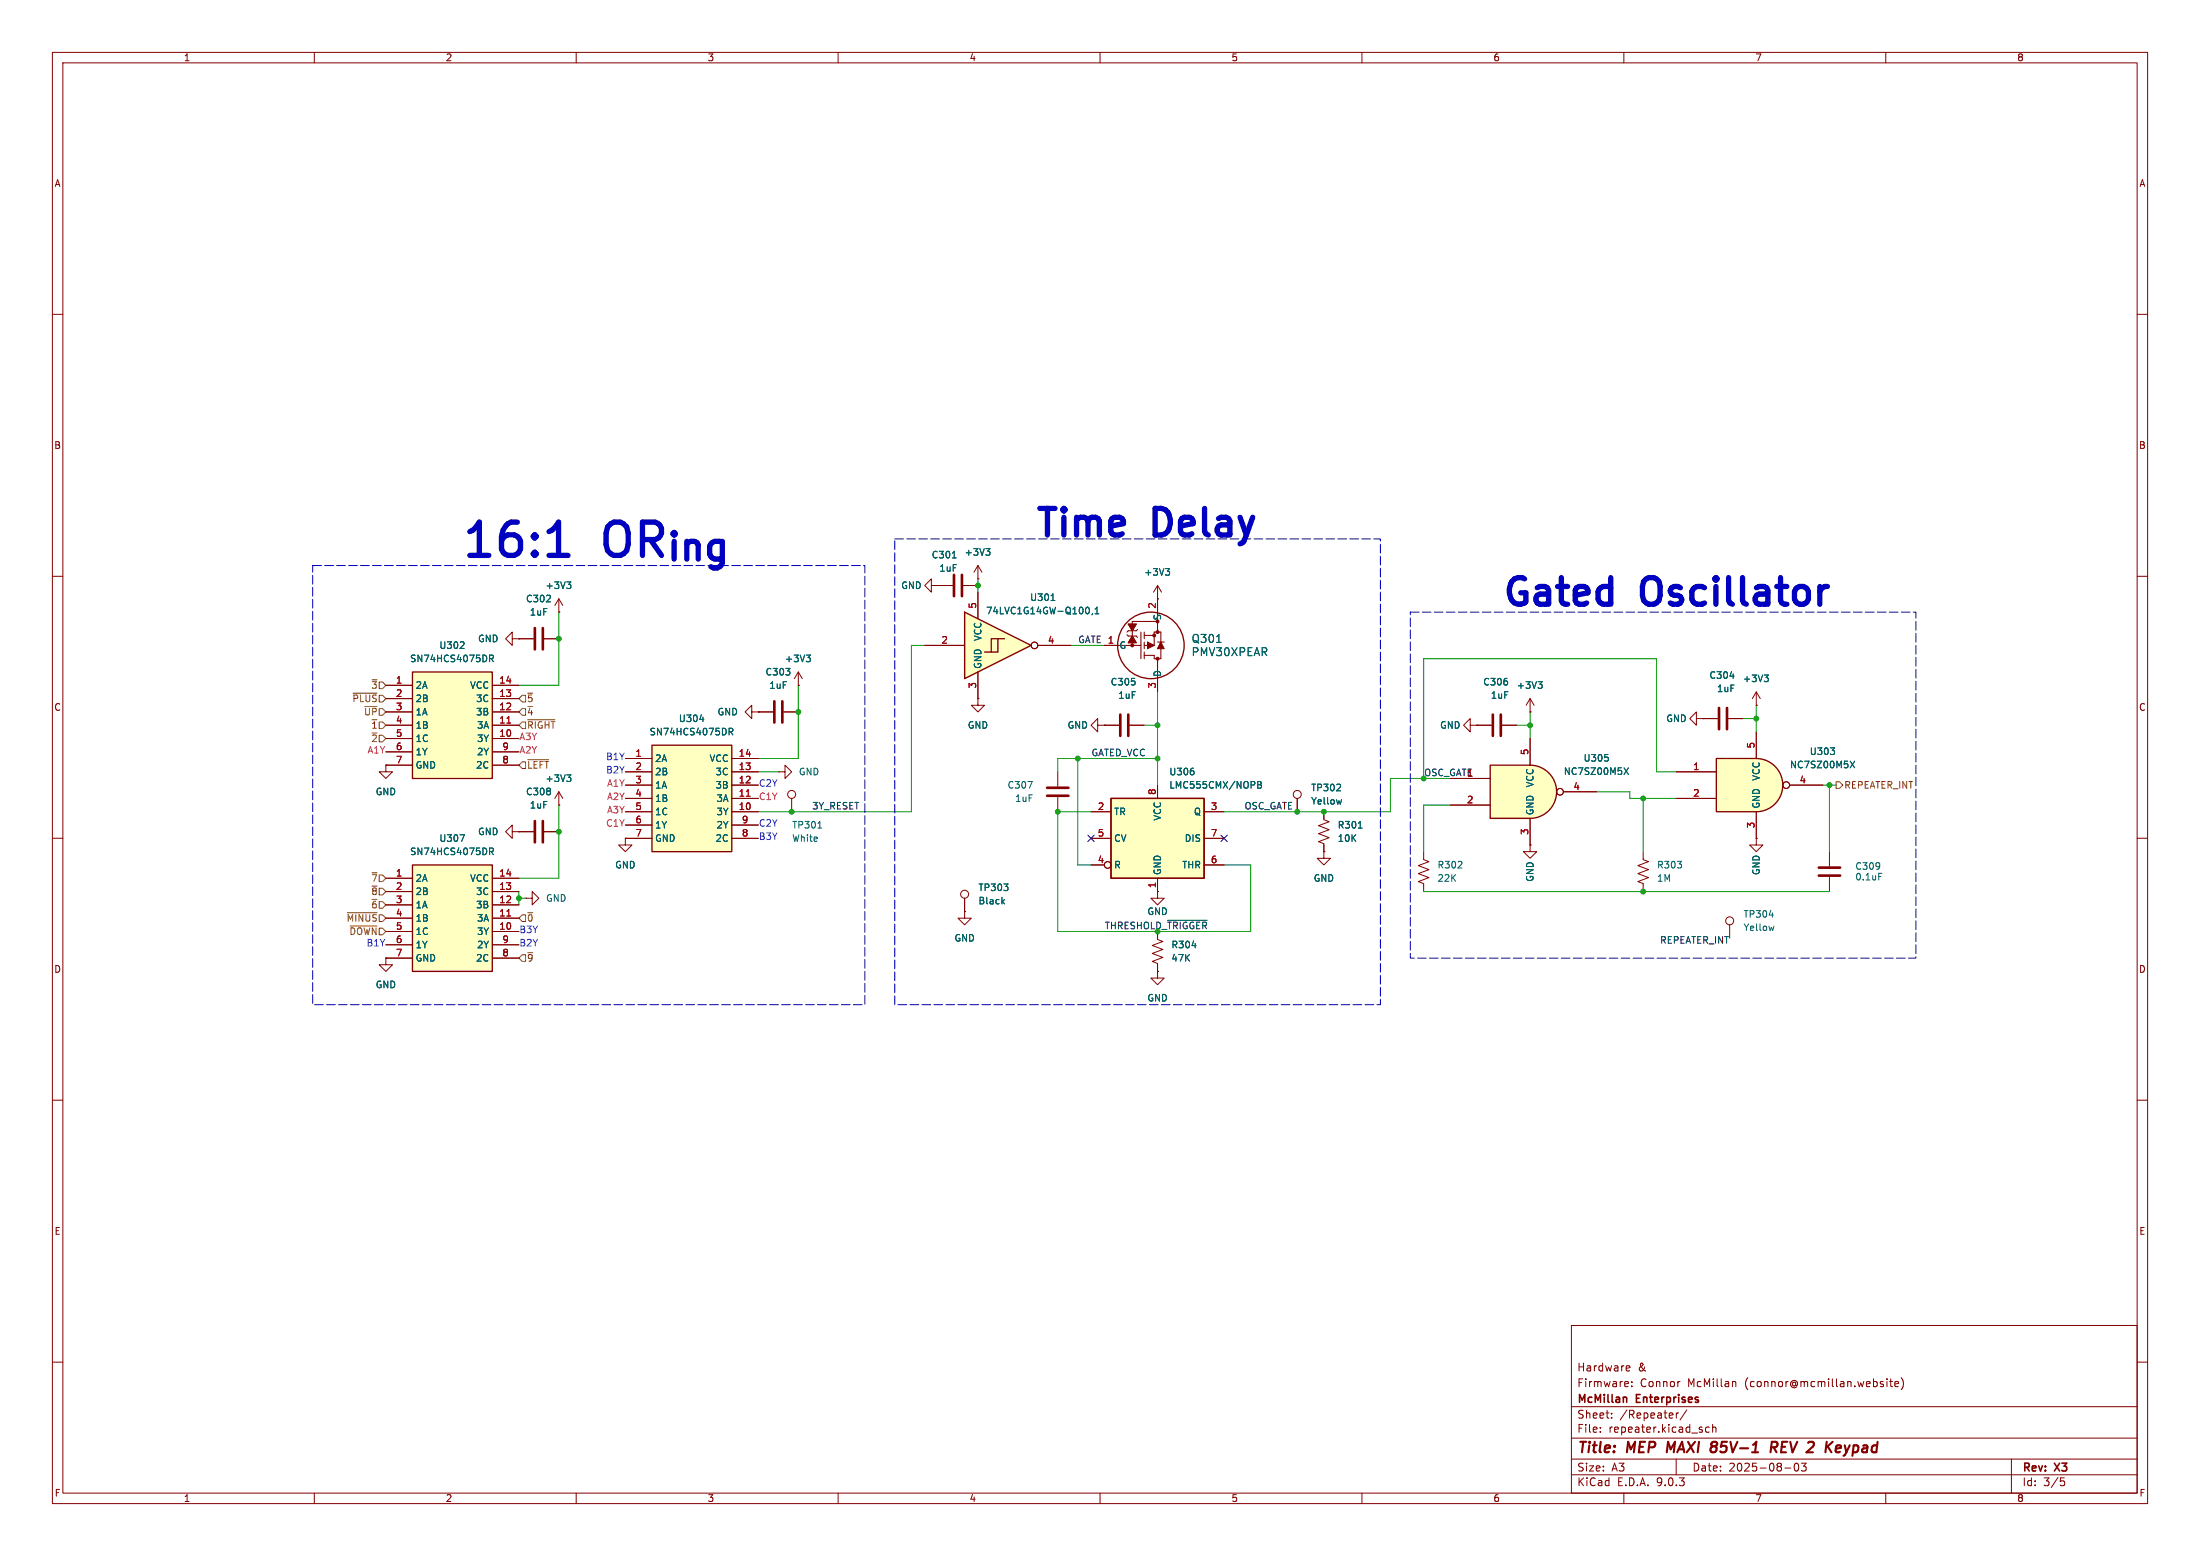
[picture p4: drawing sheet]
<svg xmlns="http://www.w3.org/2000/svg" width="420mm" height="297mm" viewBox="0 0 420 297" stroke-linecap="round" stroke-linejoin="round" font-family="sans-serif">
<g fill="none" stroke="#840000" stroke-width=".19">
<path d="M10 10h400v277h-400zM12 12h396v273h-396zM60 10v2M110 10v2M160 10v2M210 10v2M260 10v2M310 10v2M360 10v2M10 60h2M408 60h2M10 110h2"/>
<path d="M408 110h2M10 160h2M408 160h2M10 210h2M408 210h2M300 253h108v32h-108zM10 260h2M300 278.5h108M300 274.5h108M300 268.5h108M305.5 273.2v.2M305.5 272.5v.1"/>
<path d="M307.7 270.5v.2M307.7 269.8v.1M310.7 260.7l.4 .1 .1 .2-.8 .2M310.8 263.8l.1 .2-.7 .2M311.1 261.6l-.4 .1M311.5 264.5v.2M311.5 263.8v.1M320 278.5v3M320 269.7v1M320.4 269.7l-.2 .1-.2 .2M320.6 263.7h.1M322 269.1l-1.3 1.9"/>
<path d="M326.3 272.5l-.4-.1-.3 .3 .1 .6h.6M326.9 272.5l.3-.1 .3 .1 .1 .9M326.9 271.9v1.5M330.9 263.7h.3l.2 .2v.8M342.7 279.4l.2-.1a.8 .8 0 0 1 .5 .7 .8 .8 0 0 1-.5 .8l-.2-.2-.2-.4zM343.9 279.3h.9l-.5 .6 .4 .1v.6l-.2 .2-.6-.2M360.2 263.2v.1M360.2 263.7v1M360.7 263.7h.6M360.9 263.2v1.3l.4 .2M361.7 264.2l.7-.2v-.2l-.5-.1-.2 .2 .1 .7h.6M362.9 263a1.72 1.72 0 0 1 0 2.3"/>
<path d="M384 278.5v6.5M408 260h2M60 285v2M110 285v2M160 285v2M210 285v2M260 285v2M300 281.5h108M310 285v2M340.7 280.2h1.2M360 285v2M393.4 282.1h.7"/>
<path d="M393.5 282.7h.4l.3 .2-.2 .6-.5 .1"/>
</g>
<path d="M318.4 275.2l-.2 2M327 276.1h.4M327.1 275.2h.4M327.4 276.1l.2 .1M327.5 277l-.3 .2M327.6 276l-.2 .1M338.1 276.3h.8a.55 .55 0 0 0 .4-.5 .55 .55 0 0 0-.3-.6h-.7l-.3 2M338.6 276.3l.5 .9M350.8 275.9l.6 .1v.3l-.9 .2M351.3 277.1l-.6 .1" fill="none" stroke="#840000" stroke-width=".4"/>
<path d="M310.3 266.7l.2 .2v.8" fill="none" stroke="#840000" stroke-width=".3"/>
<g fill="#fff">
<path d="M382.2 266.7l.7 .1 .3 .1v.5l-.4 .3 .3 .4h-.2l-.3-.4h-.4l-.1 .4h-.2l.2-.6h.7l.2-.2-.1-.3-.5-.1-.1 .6h-.2z"/>
<path d="M374.4 262a2.63 2.63 0 0 1 3.8 0l-.6 .5-.5-.4a1.77 1.77 0 0 0-2.2 .5 1.77 1.77 0 0 0 .1 2.3l.9 .2a1.71 1.71 0 0 0 1.3-.5l.5 .5a2.28 2.28 0 0 1-2.4 .7 2.28 2.28 0 0 1-1.6-1.9 2.68 2.68 0 0 1 .7-1.9z"/>
<path d="M377.7 266.7h1.2l-.1 .2h-.4l-.3 1.2h-.2l.3-1.2h-.5z"/>
<path d="M380 266.7h1l-.1 .2h-.8v.4h.7l-.1 .2h-.7l-.1 .5h.9l-.1 .1h-1z"/>
<path d="M379.1 261.3h.7l1.2 3 2.3-3h.8l-.9 4.5h-.8l.6-3-2 2.5h-.3l-1.1-2.5-.6 3h-.8z"/>
<path d="M384.6 266.7l.8 .1 .2 .5-.3 .4h-.7l-.1 .4h-.2l.1-.6h.7l.3-.2-.1-.3-.6-.1-.1 .6h-.2z"/>
<path d="M375.4 266.7h.2l.6 1.1 .2-1.1h.2l-.3 1.4h-.1l-.7-1-.2 1h-.2z"/>
<path d="M389.2 266.7h.2l-.3 1.4h-.2z"/>
<path d="M386.9 266.7l.6 .1 .3 .1v.5l-.3 .3 .2 .4h-.2l-.2-.4h-.4l-.1 .4h-.2l.1-.6h.7l.3-.2-.1-.3-.6-.1-.1 .6h-.2z"/>
<path d="M390.7 266.9l.4-.2 .5 .1-.1 .2-.5-.1-.3 .2 .1 .2 .6 .3v.3l-.2 .2h-.5l-.4-.1 .1-.2 .5 .2 .3-.2v-.2l-.6-.3z"/>
<path d="M391.2 261.3h.8l-.8 3.8h2.4l-.2 .7h-3.1z"/>
<path d="M387.3 261.3h.9l-.8 3.8h2.3l-.1 .7h-3.2z"/>
<path d="M385.3 261.3h.8l-.9 4.5h-.8z"/>
<path d="M399.8 261.3h.7l1.9 3.1 .6-3.1h.8l-.9 4.5h-.7l-1.8-3.2-.6 3.2h-.9z"/>
<path d="M373.3 261.8l-.8 4h-.9l.5-2.5z"/>
<path d="M368 260.7h.8l1.3 3.4 3.5-4.5 1.4-.9v.3l-4.8 6.2h-.5l-1.1-2.8-.7 3.4h-.9z"/>
<path d="M373.2 266.7h1l-.1 .2h-.8v.4h.7l-.1 .2h-.7l-.1 .5h.9l-.1 .1h-1z"/>
<path d="M372.7 260.7l-2.6 3.4z"/>
<path d="M395 266.9l.4-.2 .5 .1-.1 .2-.4-.1-.3 .2 .1 .2 .6 .3v.3l-.2 .2h-.5l-.4-.1 .1-.2 .5 .2 .3-.2-.1-.2-.6-.3z"/>
<path d="M392.8 266.7h1v.2h-.8l-.1 .4h.7v.2h-.7l-.1 .5h.8v.1h-1z"/>
<path d="M396.4 261.3h.9l1.1 4.5h-.9l-.2-1.1h-2.3l-.6 1.1h-.9l1.1-1.7h2.5l-.4-2-1.2 2h-.9z"/>
<path d="M373.4 254.9l1.8 1.4 .4-2.3 .3 2.3 1.9-1.4-1.3 1.9 2.2 .3-2.2 .4 1.3 1.8-1.9-1.3-.3 2.3-.4-2.3-1.8 1.3 1.3-1.8-2.2-.4 2.2-.3z"/>
</g>
<path d="M184.1 116.8l12.7 6.4-12.7 6.3z" fill="#ffffc2"/>
<path d="M184.1 116.8l12.7 6.4-12.7 6.3zM190.5 121.9v2.6h-2.5M191.8 121.9h-2.6v2.6" fill="none" stroke="#840000" stroke-width=".25"/>
<g fill="none" stroke="#840000" stroke-width=".19">
<path d="M186.7 113v5.1M97.8 121.9v-1.2l-1.3 1.2 1.3 1.3v-1.3h1.3M99.1 121.9h.1M176.5 123.2h7.6M186.7 128.3v5.1M198.1 123.2h6.4"/>
<circle cx="197.5" cy="123.2" r=".63"/>
</g>
<path d="M200.6 114.6h.8M207.5 115.9a.68 .68 0 0 1 .5 .6 .68 .68 0 0 1-.5 .7M208.6 117.1l-.2 .2M209.1 117.2h.7M209.1 116.3l.3-.4v1.3" fill="none" stroke="#006464" stroke-width=".19"/>
<path d="M78.7 128.3h15.3v20.3h-15.3z" fill="#ffffc2"/>
<path d="M78.7 128.3h15.3v20.3h-15.3z" fill="none" stroke="#840000" stroke-width=".25"/>
<g fill="none" stroke="#840000" stroke-width=".19">
<path d="M106.7 116.8h.1M106.7 114.3l-.8 1.3M106.7 114.3l.7 1.3M106.7 114.3v2.5M73.7 130.8h5M73.7 133.4h5M73.7 135.9h5M73.7 138.4h5M94 130.8h5.1M94 133.4h5.1M94 135.9h5.1M94 138.4h5.1"/>
<path d="M99.1 121.9h2.8M103.9 121.9h2.8M144.8 135.9h2.8M149.6 135.9h2.8M152.4 130.8h.1M152.4 128.3l-.8 1.2M152.4 128.3l.8 1.2M152.4 128.3v2.5M73.7 141h5M73.7 143.5h5M73.7 146.1h5M94 141h5.1"/>
<path d="M94 143.5h5.1M94 146.1h5.1M151.1 152.4v2.5M73.7 182.9v1.3h1.2l-1.2 1.2-1.3-1.2h1.3M73.7 182.9h.1"/>
<circle cx="151.1" cy="151.6" r=".76"/>
</g>
<path d="M96.8 138h.7" fill="none" stroke="#a90000" stroke-width=".19"/>
<path d="M108.2 111.1h.8l-.4 .5M108.7 111.6l.3 .2v.3l-.3 .2M87.8 123.8h.8M88.5 122.6v.4M93.5 125.7l.6-.1 .1-.1-.1-.3-.6-.2v1.3M93.8 125.7l.4 .6M153.9 125h.8l-.4 .5M154.5 125.5l.2 .3v.3l-.2 .2M156.1 158.1h.8" fill="none" stroke="#006464" stroke-width=".19"/>
<path d="M102.1 119.9v4.1M103.6 119.9v4.1M147.8 133.9v4M149.4 133.9v4" fill="none" stroke="#840000" stroke-width=".51"/>
<path d="M78.7 165.1h15.3v20.3h-15.3z" fill="#ffffc2"/>
<path d="M78.7 165.1h15.3v20.3h-15.3z" fill="none" stroke="#840000" stroke-width=".25"/>
<g fill="none" stroke="#840000" stroke-width=".19">
<path d="M323.8 137.2v-1.3l-1.2 1.3 1.2 1.2v-1.2h1.3M325.1 137.2h.1M325.1 137.2h2.8M329.9 137.2h2.8M97.8 158.8v-1.3l-1.3 1.3 1.3 1.2v-1.2h1.3M99.1 158.8h.1M99.1 158.8h2.8M103.9 158.8h2.8M106.7 153.7h.1M106.7 151.1l-.8 1.3M106.7 151.1l.7 1.3M106.7 151.1v2.6"/>
<path d="M73.7 167.6h5M73.7 170.2h5M73.7 172.7h5M73.7 175.3h5M73.7 177.8h5M94 167.6h5.1M94 170.2h5.1M94 172.7h5.1M94 175.3h5.1M94 177.8h5.1M100.3 171.5h1.3v-1.3l1.3 1.3-1.3 1.2v-1.2M100.3 171.5h.1"/>
<path d="M330.2 176.5v2.6M335.3 160v1.3h1.2l-1.2 1.3-1.3-1.3h1.3M335.3 160h.1M73.7 180.3h5M73.7 182.9h5M94 180.3h5.1M94 182.9h5.1"/>
<circle cx="330.2" cy="175.8" r=".76"/>
</g>
<path d="M96.8 174.8h.7" fill="none" stroke="#a90000" stroke-width=".19"/>
<path d="M330.3 129.1h.8M87.8 159.3h.9l-.6 1.3M108.2 147.9h.8l-.4 .5M108.7 148.4l.3 .2v.3l-.3 .3M93.5 162.5h.6l.1-.2-.1-.3-.6-.1v1.2M93.8 162.5l.4 .6M337.7 174.7h.8M338.7 176.8l-.3 .8" fill="none" stroke="#006464" stroke-width=".19"/>
<path d="M328.2 135.1v4.1M329.7 135.1v4.1M102.1 156.7v4.1M103.6 156.7v4.1" fill="none" stroke="#840000" stroke-width=".51"/>
<path d="M335.3 144.8a5.1 5.1 0 0 1 5 5.1 5.1 5.1 0 0 1-5 5z" fill="#ffffc2" stroke="#ffffc2" stroke-width=".19"/>
<path d="M327.7 144.8h7.6v10.1h-7.6z" fill="#ffffc2"/>
<path d="M327.7 144.8h7.6a5.1 5.1 0 0 1 5 5.1 5.1 5.1 0 0 1-5 5h-7.6z" fill="none" stroke="#840000" stroke-width=".25"/>
<g fill="none" stroke="#840000" stroke-width=".19">
<path d="M335.3 139.7v5.1M320 147.3h7.7M320 152.4h7.7M335.3 154.9v5.1M341.6 149.9h6.4"/>
<circle cx="341" cy="149.9" r=".63"/>
</g>
<path d="M349.4 142.7h.8l-.4 .5M350.2 143.4v.5M353.2 145.3l.9 1.3M354.1 145.3l-.9 1.3" fill="none" stroke="#006464" stroke-width=".19"/>
<path d="M292.1 146.1a5.1 5.1 0 0 1 5.1 5 5.1 5.1 0 0 1-5.1 5.1z" fill="#ffffc2" stroke="#ffffc2" stroke-width=".19"/>
<path d="M284.5 146.1h7.6v10.1h-7.6z" fill="#ffffc2"/>
<path d="M284.5 146.1h7.6a5.1 5.1 0 0 1 5.1 5 5.1 5.1 0 0 1-5.1 5.1h-7.6z" fill="none" stroke="#840000" stroke-width=".25"/>
<g fill="none" stroke="#840000" stroke-width=".19">
<path d="M276.9 148.6h7.6M276.9 153.7h7.6M292.1 141v5.1M292.1 156.2v5.1M298.4 151.1h6.4M292.1 161.3v1.3h1.3l-1.3 1.2-1.3-1.2h1.3M292.1 161.3h.1M313.7 162.6v1.5l1 .4-2 .7 2 .8-2 .8 2 .7-2 .8 1 .4v1.5"/>
<circle cx="297.8" cy="151.1" r=".63"/>
</g>
<path d="M307 144.6v.6M310 146.6l.9 1.2M310.9 146.6l-.9 1.2" fill="none" stroke="#006464" stroke-width=".19"/>
<path d="M212.1 152.4h17.8v15.2h-17.8z" fill="#ffffc2"/>
<path d="M212.1 152.4h17.8v15.2h-17.8z" fill="none" stroke="#840000" stroke-width=".25"/>
<g fill="none" stroke="#840000" stroke-width=".19">
<path d="M186.7 110.5h.1M186.7 108l-.8 1.2M186.7 108l.8 1.2M186.7 108v2.5M143.5 135.9v-1.3l-1.3 1.3 1.3 1.3v-1.3h1.3M144.8 135.9h.1M280.7 138.4v-1.2l-1.3 1.2 1.3 1.3v-1.3h1.2M281.9 138.4h.1M335.3 134.6h.1M335.3 132.1l-.8 1.3M335.3 132.1l.7 1.3M335.3 132.1v2.5"/>
<path d="M73.7 146.1v1.2h1.2l-1.2 1.3-1.3-1.3h1.3M73.7 146.1h.1M208.3 154.9h3.8M221 149.9v2.5M229.9 154.9h3.8M247.6 152.4v2.5M252.7 154.9v1.6l1 .3-2 .8 2 .8-2 .7 2 .8-2 .8 1 .3v1.6M119.4 160v1.3h1.2l-1.2 1.3-1.3-1.3h1.3M119.4 160h.1M184.1 174v1.3h1.3l-1.3 1.2-1.2-1.2h1.2M184.1 174h.1M184.1 171.5v2.5"/>
<path d="M208.3 160h3.8M208.3 165.1h2.5M221 177.8v1.5l1 .4-2 .8 2 .7-2 .8 2 .8-2 .7 1 .4v1.5M221 167.6v2.6M229.9 160h3.8M229.9 165.1h3.8M252.7 162.6v1.2h1.3l-1.3 1.3-1.2-1.3h1.2M252.7 162.6h.1M271.8 162.6v1.5l1 .4-2 .7 2 .8-2 .8 2 .7-2 .8 1 .4v1.5M221 185.4v1.3h1.2l-1.2 1.3-1.3-1.3h1.3M221 185.4h.1"/>
<circle cx="247.6" cy="151.6" r=".76"/>
<circle cx="184.1" cy="170.7" r=".76"/>
<circle cx="211.5" cy="165.1" r=".63"/>
</g>
<path d="M188.2 104.7h.8l-.4 .5M188.7 105.2l.3 .2v.3l-.3 .3M336.8 128.8h.8l-.4 .5M337.3 129.3l.3 .3v.3l-.3 .2M227.9 147.2v.6M240.1 149.2h.4l.3 .2-.3 .4 .3 .1v.3l-.2 .2h-.5zM240.1 149.8h.4M256.1 152.6l-.2 .9M259.3 158.1h.7M191.4 172.1l.4 .4M191.8 171.7l-.5 .5M227.6 180.5h.7" fill="none" stroke="#006464" stroke-width=".19"/>
<path d="M124.5 142.2h15.2v20.4h-15.2z" fill="#ffffc2"/>
<g fill="none" stroke="#840000" stroke-width=".25">
<path d="M124.5 142.2h15.2v20.4h-15.2z"/>
<circle cx="219.7" cy="123.2" r="6.3"/>
</g>
<g fill="none" stroke="#840000" stroke-width=".19">
<path d="M106.7 116.8h.1M177.8 111.8v-1.3l-1.3 1.3 1.3 1.2v-1.2h1.3M179.1 111.8h.1M179.1 111.8h2.8M183.9 111.8h2.8M186.7 110.5h.1M186.7 113v5.1M221 114.3h.1M221 111.8v5M221 111.8l-.8 1.2M221 111.8l.7 1.2M73.7 138.4h5"/>
<path d="M73.7 135.9h5M73.7 130.8h5M73.7 133.4h5M94 138.4h5.1M94 135.9h5.1M94 130.8h5.1M94 133.4h5.1M99.1 121.9h.1M99.1 121.9h2.8M103.9 121.9h2.8M144.8 135.9h.1M144.8 135.9h2.8"/>
<path d="M149.6 135.9h2.8M152.4 130.8h.1M176.5 123.2h7.6M186.7 133.4v1.2h1.3l-1.3 1.3-1.3-1.3h1.3M186.7 133.4h.1M186.7 128.3v5.1M198.1 123.2h6.4M209.5 138.4v-1.2l-1.2 1.2 1.2 1.3v-1.3h1.3M210.8 138.4h.1M210.8 138.4h2.8M210.8 123.2h2.6M215.6 138.4h2.8"/>
<path d="M219.1 122.6v1.2M221 129.5v2.6M221.6 122.6l-.6 1.2M281.9 138.4h.1M281.9 138.4h2.8M286.8 138.4h2.8M292.1 135.9h.1M292.1 133.4l-.8 1.2M292.1 133.4l.8 1.2M292.1 133.4v2.5M325.1 137.2h.1M325.1 137.2h2.8"/>
<path d="M329.9 137.2h2.8M335.3 134.6h.1M335.3 139.7v5.1M73.7 146.1h.1M73.7 141h5M73.7 143.5h5M73.7 146.1h5M94 141h5.1M94 143.5h5.1M94 146.1h5.1M99.1 158.8h.1M99.1 158.8h2.8"/>
<path d="M103.9 158.8h2.8M106.7 153.7h.1M119.4 144.8h5.1M119.4 147.3h5.1M119.4 149.9h5.1M119.4 152.4h5.1M119.4 154.9h5.1M119.4 157.5h5.1M139.7 144.8h5.1M139.7 147.3h5.1M139.7 149.9h5.1M139.7 152.4h5.1"/>
<path d="M139.7 154.9h5.1M139.7 157.5h5.1M148.6 147.3h1.3v-1.2l1.2 1.2-1.2 1.3v-1.3M148.6 147.3h.1M201.9 147.3v2.8M201.9 152.1v2.8M208.3 154.9h3.8M221 149.9v2.5M229.9 154.9h3.8M247.6 152.4v2.5M252.7 154.9v1.3M276.9 148.6h7.6"/>
<path d="M276.9 153.7h7.6M292.1 141v5.1M292.1 156.2v5.1M298.4 151.1h6.4M320 147.3h7.7M320 152.4h7.7M335.3 154.9v5.1M341.6 149.9h6.4M73.7 167.6h5M73.7 170.2h5M73.7 172.7h5M73.7 175.3h5"/>
<path d="M73.7 177.8h5M94 167.6h5.1M94 170.2h5.1M94 172.7h5.1M94 175.3h5.1M94 177.8h5.1M119.4 160h.1M119.4 160h5.1M139.7 160h5.1M184.1 174h.1M184.1 171.5v2.5M208.3 160h3.8"/>
<path d="M208.3 165.1h2.5M221 170.2v1.3h1.2l-1.2 1.2-1.3-1.2h1.3M221 170.2h.1M221 167.6v2.6M221 177.8v1.3M229.9 160h3.8M229.9 165.1h3.8M252.7 162.6h.1M252.7 161.3v1.3M292.1 161.3h.1M335.3 160h.1M349.2 162.6v2.8"/>
<path d="M349.2 167.4v2.8M73.7 182.9h.1M73.7 180.3h5M73.7 182.9h5M94 180.3h5.1M94 182.9h5.1M221 185.4h.1M221 184.2v1.2"/>
<circle cx="197.5" cy="123.2" r=".63"/>
<circle cx="297.8" cy="151.1" r=".63"/>
<circle cx="341" cy="149.9" r=".63"/>
<circle cx="211.5" cy="165.1" r=".63"/>
</g>
<path d="M96.8 138h.7M142.5 152h.7M96.8 174.8h.7" fill="none" stroke="#a90000" stroke-width=".19"/>
<g fill="none" stroke="#006464" stroke-width=".19">
<path d="M108.2 111.1h.8l-.4 .5M108.7 111.6l.3 .2v.3l-.3 .2M181.8 106.5h.7M188.2 104.7h.8l-.4 .5M188.7 105.2l.3 .2v.3l-.3 .3M200.6 114.6h.8M207.5 115.9a.68 .68 0 0 1 .5 .6 .68 .68 0 0 1-.5 .7M208.6 117.1l-.2 .2M209.1 117.2h.7M209.1 116.3l.3-.4v1.3M222.5 108.5h.8l-.4 .5M223 109l.3 .3v.3l-.3 .2"/>
<path d="M87.8 123.8h.8M88.5 122.6v.4M93.5 125.7l.6-.1 .1-.1-.1-.3-.6-.2v1.3M93.8 125.7l.4 .6M133.6 137.3h.8M139.2 139.7l.6-.1 .1-.2v-.3l-.7-.1v1.3M139.5 139.7l.4 .6M153.9 125h.8l-.4 .5M154.5 125.5l.2 .3v.3l-.2 .2M232.3 122.6h.8M293.6 130.1h.8l-.4 .5M294.2 130.6l.2 .2v.3l-.2 .3"/>
<path d="M330.3 129.1h.8M336.8 128.8h.8l-.4 .5M337.3 129.3l.3 .3v.3l-.3 .2M87.8 159.3h.9l-.6 1.3M108.2 147.9h.8l-.4 .5M108.7 148.4l.3 .2v.3l-.3 .3M196.2 149.2h.9l-.6 1.2M227.9 147.2v.6M240.1 149.2h.4l.3 .2-.3 .4 .3 .1v.3l-.2 .2h-.5zM240.1 149.8h.4M256.1 152.6l-.2 .9M259.3 158.1h.7"/>
<path d="M307 144.6v.6M310 146.6l.9 1.2M310.9 146.6l-.9 1.2M349.4 142.7h.8l-.4 .5M350.2 143.4v.5M353.2 145.3l.9 1.3M354.1 145.3l-.9 1.3M93.5 162.5h.6l.1-.2-.1-.3-.6-.1v1.2M93.8 162.5l.4 .6M191.4 172.1l.4 .4M191.8 171.7l-.5 .5M358.7 166.7h.6"/>
<path d="M227.6 180.5h.7"/>
</g>
<path d="M182.1 109.7v4.1M183.6 109.7v4.1M213.9 136.4v4.1M215.4 136.4v4.1M285 136.4v4.1M286.5 136.4v4.1M199.9 150.4h4.1M199.9 151.9h4.1M347.2 165.6h4.1M347.2 167.1h4.1" fill="none" stroke="#840000" stroke-width=".51"/>
<g fill="none" stroke="#840000" stroke-width=".2">
<path d="M215.4 119.1h1.5l-.7 1.3zM221 118.6h-4.8v4.6M221 118.1v2.6M213.4 123.2h4.4M215.1 121.2l.3 .2h1.5l.3 .3M216.2 121.4l.7 1.3h-1.5zM217.2 120.1l-.3 .3h-1.5l-.3 .3M217.8 120.7v5M218.4 120.7v1.2M218.4 122.6v1.2M218.4 124.5v1.2M218.4 121.3h1.9"/>
<path d="M221 125.7v2.6M221 122.6h1.2M221.6 122.6v-1.9h-1.3v2.5h-1.9M221.6 123.8v1.9h-1.3v-.6h-1.9"/>
</g>
<g fill="#840000" stroke="#840000" stroke-width=".19">
<path d="M216.2 121.4l.7 1.3h-1.5z"/>
<path d="M215.9 119.1l.3 1.3z"/>
<path d="M215.4 119.1h1.5l-.7 1.3z"/>
<path d="M219.1 122.6l1.2 .6-1.2 .6z"/>
<path d="M221.6 122.6l.6 1.2h-1.2z"/>
<circle cx="216.2" cy="123.2" r=".28"/>
<circle cx="220.3" cy="121.3" r=".28"/>
<circle cx="221" cy="125.7" r=".28"/>
<circle cx="221" cy="120.7" r=".28"/>
</g>
<g fill="none" stroke="#725600" stroke-width=".19">
<path d="M67.4 132.3h4.6M71 129.8h1M99.1 138.4l.6-.6h.6v1.3h-.6zM99.7 135.3h.6v1.2h-.6l-.6-.6zM99.7 132.7h.6v1.3h-.6l-.6-.6zM100.7 132.3h1M100.7 137.4h5.2M99.7 145.4h.6v1.3h-.6l-.6-.6zM100.7 145h4M350.5 149.2h.7l.6 .7-.6 .6h-.7zM66.3 174.2h5.7M66.8 176.8h5.2"/>
<path d="M71 166.6h1M99.7 174.6h.6v1.3h-.6l-.6-.6zM100.7 174.2h1M99.7 182.2h.6v1.3h-.6l-.6-.6zM100.7 181.8h1"/>
</g>
<path d="M222.9 175.7h7.5" fill="none" stroke="#0f0f0f" stroke-width=".19"/>
<g fill="none" stroke="#009600" stroke-width=".19">
<path d="M106.7 116.8v14h-7.6M186.7 110.5v2.5M152.4 130.8v14h-7.6M176.5 123.2h-2.5v31.7h-29.2M204.5 123.2h6.3M218.4 138.4h2.6M221 132.1v17.8M289.6 138.4h2.5M292.1 135.9v5.1M332.7 137.2h2.6M335.3 134.6v5.1M106.7 153.7v13.9h-7.6"/>
<path d="M144.8 147.3h3.8M205.7 144.8v20.3h2.6M208.3 154.9h-6.4v22.9h36.9v-12.7h-5.1M221 144.8h-19.1v2.5M276.9 153.7h-5.1v8.9M276.9 148.6h-11.5v6.3h-31.7M304.8 151.1h6.3v1.3h8.9M313.7 152.4v10.2M320 147.3h-3.8v-21.6h-44.4v22.9M348 149.9h2.5M349.2 149.9v12.7M99.1 170.2v2.5"/>
<path d="M99.1 171.5h1.2M271.8 170.2h77.4"/>
</g>
<path d="M207.7 159.4l1.2 1.2M208.9 159.4l-1.2 1.2M233.1 159.4l1.2 1.2M234.3 159.4l-1.2 1.2" fill="none" stroke="#000084" stroke-width=".19"/>
<path d="M104.8 106h3.6M348.4 111.9h.5" fill="none" stroke="#0000c2" stroke-width="1"/>
<path d="M59.7 108h105.4v83.8h-105.4zM170.8 102.9h92.7v88.9h-92.7zM269.2 116.8h96.6v66.1h-96.6z" fill="none" stroke="#0000c2" stroke-width=".19" stroke-dasharray="1.7 .6"/>
<g fill="#009600" stroke="#009600" stroke-width=".19">
<circle cx="221" cy="138.4" r=".46"/>
<circle cx="221" cy="144.8" r=".46"/>
<circle cx="151.1" cy="154.9" r=".46"/>
<circle cx="205.7" cy="144.8" r=".46"/>
<circle cx="201.9" cy="154.9" r=".46"/>
<circle cx="106.7" cy="158.8" r=".46"/>
<circle cx="186.7" cy="111.8" r=".46"/>
<circle cx="152.4" cy="135.9" r=".46"/>
<circle cx="313.7" cy="152.4" r=".46"/>
<circle cx="335.3" cy="137.2" r=".46"/>
<circle cx="349.2" cy="149.9" r=".46"/>
<circle cx="313.7" cy="170.2" r=".46"/>
<circle cx="106.7" cy="121.9" r=".46"/>
<circle cx="99.1" cy="171.5" r=".46"/>
<circle cx="247.6" cy="154.9" r=".46"/>
<circle cx="252.7" cy="154.9" r=".46"/>
<circle cx="292.1" cy="138.4" r=".46"/>
</g>
<g font-size="8.8" fill="#0000c2">
<text x="87.5" y="107.8">16:1</text>
<text x="115.2" y="107.8">OR_{ing}</text>
</g>
<g font-size="7.1" fill="#0000c2">
<text x="197" y="103.9">Time</text>
<text x="220.3" y="103.9">Delay</text>
<text x="286.2" y="117.1">Gated</text>
<text x="313.6" y="117.1">Oscillator</text>
</g>
<g font-size="2.8" fill="#840000">
<text x="301" y="277.9">Title:</text>
<text x="310.6" y="277.9">MEP</text>
<text x="319.1" y="277.9">MAXI</text>
<text x="328.2" y="277.9">85V-1</text>
<text x="340.5" y="277.9">REV 2</text>
<text x="352.6" y="277.9">Keypad</text>
</g>
<g font-size="2.1" fill="#006464">
<text x="227.4" y="122.9">Q301</text>
<text x="227.4" y="125.5">PMV30XPEAR</text>
</g>
<g font-size="2.1" fill="#840000">
<text x="301" y="262">Hardware</text>
<text x="312.6" y="262">&amp;</text>
<text x="301" y="268.2">McMillan</text>
<text x="301" y="265">Firmware:</text>
<text x="312.4" y="268.2">Enterprises</text>
<text x="313.1" y="265">Connor</text>
<text x="322.2" y="265">McMillan</text>
<text x="333.2" y="265">(connor@mcmillan.website)</text>
<text x="301" y="273.7">File:</text>
<text x="301" y="271">Sheet:</text>
<text x="307.1" y="273.7">repeater.kicad_sch</text>
<text x="309.2" y="271">/Repeater/</text>
<text x="301" y="281.1">Size:</text>
<text x="307.6" y="281.1">A3</text>
<text x="323" y="281.1">Date:</text>
<text x="330" y="281.1">2025-08-03</text>
<text x="386" y="281.3">Rev:</text>
<text x="392.4" y="281.3">X3</text>
<text x="301" y="283.9">KiCad</text>
<text x="308.7" y="283.9">E.D.A.</text>
<text x="316.3" y="283.9">9.0.3</text>
<text x="386" y="283.9">Id:</text>
<text x="390.1" y="283.9">3/5</text>
</g>
<g font-size="1.8" fill="#840000">
<text x="35" y="11.9">1</text>
<text x="85" y="11.9">2</text>
<text x="135" y="11.9">3</text>
<text x="185" y="11.9">4</text>
<text x="235" y="11.9">5</text>
<text x="285" y="11.9">6</text>
<text x="335" y="11.9">7</text>
<text x="385" y="11.9">8</text>
<text x="10.3" y="35.9">A</text>
<text x="408.3" y="35.9">A</text>
<text x="10.3" y="85.9">B</text>
<text x="408.2" y="85.9">B</text>
<text x="10.3" y="135.9">C</text>
<text x="408.2" y="135.9">C</text>
<text x="10.3" y="185.9">D</text>
<text x="408.2" y="185.9">D</text>
<text x="10.3" y="235.9">E</text>
<text x="408.3" y="235.9">E</text>
<text x="10.3" y="285.9">F</text>
<text x="35" y="286.9">1</text>
<text x="85" y="286.9">2</text>
<text x="135" y="286.9">3</text>
<text x="185" y="286.9">4</text>
<text x="235" y="286.9">5</text>
<text x="285" y="286.9">6</text>
<text x="335" y="286.9">7</text>
<text x="385" y="286.9">8</text>
<text x="408.3" y="285.9">F</text>
</g>
<g font-size="1.8" fill="#006464">
<text x="177.8" y="106.8">C301</text>
<text x="184" y="106.3">+3V3</text>
<text x="104" y="112.6">+3V3</text>
<text x="172" y="112.6">GND</text>
<text x="179.2" y="109.3">1uF</text>
<text x="218.3" y="110.1">+3V3</text>
<text x="100.3" y="115.2">C302</text>
<text x="101" y="117.7">1uF</text>
<text x="188.1" y="117.4">74LVC1G14GW-Q100,1</text>
<text x="196.6" y="114.9">U301</text>
<text x="221.8" y="118.5" transform="rotate(-90 221.8 118.5)">S</text>
<text x="83.8" y="124.1">U302</text>
<text x="91.2" y="122.8">GND</text>
<text x="187.6" y="122.4" transform="rotate(-90 187.6 122.4)">VCC</text>
<text x="213.6" y="124.1">G</text>
<text x="78.2" y="126.6">SN74HCS4075DR</text>
<text x="79.2" y="131.7">2A</text>
<text x="89.6" y="131.7">VCC</text>
<text x="146" y="129.1">C303</text>
<text x="146.8" y="131.7">1uF</text>
<text x="149.8" y="126.6">+3V3</text>
<text x="187.6" y="127.8" transform="rotate(-90 187.6 127.8)">GND</text>
<text x="211.9" y="131">C305</text>
<text x="221.8" y="129.3" transform="rotate(-90 221.8 129.3)">D</text>
<text x="283.1" y="131">C306</text>
<text x="289.5" y="131.7">+3V3</text>
<text x="326.2" y="129.8">C304</text>
<text x="332.6" y="130.4">+3V3</text>
<text x="79.2" y="134.2">2B</text>
<text x="79.2" y="136.8">1A</text>
<text x="90.8" y="134.2">3C</text>
<text x="90.8" y="136.8">3B</text>
<text x="136.9" y="136.8">GND</text>
<text x="213.4" y="133.6">1uF</text>
<text x="284.5" y="133.6">1uF</text>
<text x="327.7" y="132.3">1uF</text>
<text x="79.2" y="139.3">1B</text>
<text x="79.2" y="141.8">1C</text>
<text x="91" y="139.3">3A</text>
<text x="91" y="141.8">3Y</text>
<text x="123.9" y="140.6">SN74HCS4075DR</text>
<text x="129.5" y="138">U304</text>
<text x="184.7" y="139.3">GND</text>
<text x="203.7" y="139.3">GND</text>
<text x="274.8" y="139.3">GND</text>
<text x="318" y="138">GND</text>
<text x="79.2" y="144.4">1Y</text>
<text x="79.2" y="146.9">GND</text>
<text x="90.8" y="146.9">2C</text>
<text x="91" y="144.4">2Y</text>
<text x="104" y="149.5">+3V3</text>
<text x="125" y="145.6">2A</text>
<text x="125" y="148.2">2B</text>
<text x="135.4" y="145.6">VCC</text>
<text x="136.5" y="148.2">3C</text>
<text x="152.4" y="148.2">GND</text>
<text x="223.1" y="148.2">U306</text>
<text x="298.4" y="148.1">NC7SZ00M5X</text>
<text x="302.2" y="145.6">U305</text>
<text x="336.1" y="149.1" transform="rotate(-90 336.1 149.1)">VCC</text>
<text x="341.6" y="146.8">NC7SZ00M5X</text>
<text x="345.4" y="144.3">U303</text>
<text x="71.6" y="152">GND</text>
<text x="100.3" y="152">C308</text>
<text x="101" y="154.5">1uF</text>
<text x="125" y="150.7">1A</text>
<text x="125" y="153.3">1B</text>
<text x="125" y="155.8">1C</text>
<text x="136.5" y="150.7">3B</text>
<text x="136.7" y="153.3">3A</text>
<text x="136.7" y="155.8">3Y</text>
<text x="192.2" y="150.7">C307</text>
<text x="193.7" y="153.3">1uF</text>
<text x="212.6" y="155.8">TR</text>
<text x="223.1" y="150.7">LMC555CMX/NOPB</text>
<text x="227.8" y="155.8">Q</text>
<text x="250.2" y="151.2">TP302</text>
<text x="250.2" y="153.8">Yellow</text>
<text x="293" y="155.7" transform="rotate(-90 293 155.7)">GND</text>
<text x="293" y="150.4" transform="rotate(-90 293 150.4)">VCC</text>
<text x="336.1" y="154.4" transform="rotate(-90 336.1 154.4)">GND</text>
<text x="83.8" y="160.9">U307</text>
<text x="91.2" y="159.6">GND</text>
<text x="125" y="158.3">1Y</text>
<text x="125" y="160.9">GND</text>
<text x="136.5" y="160.9">2C</text>
<text x="136.7" y="158.3">2Y</text>
<text x="151.1" y="158.3">TP301</text>
<text x="151.1" y="160.9">White</text>
<text x="212.6" y="160.9">CV</text>
<text x="221.8" y="156.7" transform="rotate(-90 221.8 156.7)">VCC</text>
<text x="226.1" y="160.9">DIS</text>
<text x="255.3" y="158.3">R301</text>
<text x="255.3" y="160.9">10K</text>
<text x="78.2" y="163.4">SN74HCS4075DR</text>
<text x="117.3" y="166">GND</text>
<text x="212.6" y="166">R</text>
<text x="221.8" y="167.1" transform="rotate(-90 221.8 167.1)">GND</text>
<text x="225.6" y="166">THR</text>
<text x="274.3" y="166">R302</text>
<text x="316.2" y="166">R303</text>
<text x="336.1" y="167.1" transform="rotate(-90 336.1 167.1)">GND</text>
<text x="354.1" y="166.2">C309</text>
<text x="79.2" y="168.5">2A</text>
<text x="79.2" y="171">2B</text>
<text x="79.2" y="173.6">1A</text>
<text x="89.6" y="168.5">VCC</text>
<text x="90.8" y="171">3C</text>
<text x="90.8" y="173.6">3B</text>
<text x="104.1" y="172.3">GND</text>
<text x="186.7" y="170.3">TP303</text>
<text x="186.7" y="172.8">Black</text>
<text x="250.7" y="168.5">GND</text>
<text x="274.3" y="168.5">22K</text>
<text x="293" y="168.4" transform="rotate(-90 293 168.4)">GND</text>
<text x="316.2" y="168.5">1M</text>
<text x="354.1" y="168.2">0.1uF</text>
<text x="79.2" y="176.1">1B</text>
<text x="79.2" y="178.7">1C</text>
<text x="91" y="176.1">3A</text>
<text x="91" y="178.7">3Y</text>
<text x="182.1" y="179.9">GND</text>
<text x="218.9" y="174.9">GND</text>
<text x="332.7" y="175.4">TP304</text>
<text x="332.7" y="177.9">Yellow</text>
<text x="79.2" y="181.2">1Y</text>
<text x="79.2" y="183.7">GND</text>
<text x="90.8" y="183.7">2C</text>
<text x="91" y="181.2">2Y</text>
<text x="223.5" y="181.2">R304</text>
<text x="223.5" y="183.7">47K</text>
<text x="71.6" y="188.8">GND</text>
<text x="218.9" y="191.4">GND</text>
</g>
<g font-size="1.8" fill="#a90000">
<text x="186.4" y="116.3" transform="rotate(-90 186.4 116.3)">5</text>
<text x="220.7" y="116.3" transform="rotate(-90 220.7 116.3)">2</text>
<text x="179.6" y="122.9">2</text>
<text x="200" y="122.9">4</text>
<text x="211.4" y="122.9">1</text>
<text x="75.5" y="130.6">1</text>
<text x="95.2" y="130.6">14</text>
<text x="186.4" y="131.5" transform="rotate(-90 186.4 131.5)">3</text>
<text x="220.7" y="131.5" transform="rotate(-90 220.7 131.5)">3</text>
<text x="75.5" y="133.1">2</text>
<text x="75.5" y="135.6">3</text>
<text x="95.2" y="133.1">13</text>
<text x="95.2" y="135.6">12</text>
<text x="75.5" y="138.2">4</text>
<text x="75.5" y="140.7">5</text>
<text x="75.5" y="143.3">6</text>
<text x="95.2" y="138.2">11</text>
<text x="95.2" y="140.7">10</text>
<text x="95.8" y="143.3">9</text>
<text x="335" y="142.9" transform="rotate(-90 335 142.9)">5</text>
<text x="75.5" y="145.8">7</text>
<text x="95.8" y="145.8">8</text>
<text x="121.2" y="144.5">1</text>
<text x="121.2" y="147.1">2</text>
<text x="121.2" y="149.6">3</text>
<text x="140.9" y="144.5">14</text>
<text x="140.9" y="147.1">13</text>
<text x="140.9" y="149.6">12</text>
<text x="280" y="148.3">1</text>
<text x="291.8" y="144.2" transform="rotate(-90 291.8 144.2)">5</text>
<text x="323.1" y="147.1">1</text>
<text x="343.5" y="149.6">4</text>
<text x="121.2" y="152.1">4</text>
<text x="121.2" y="154.7">5</text>
<text x="140.9" y="152.1">11</text>
<text x="140.9" y="154.7">10</text>
<text x="209.5" y="154.7">2</text>
<text x="220.7" y="151.8" transform="rotate(-90 220.7 151.8)">8</text>
<text x="231.1" y="154.7">3</text>
<text x="280" y="153.4">2</text>
<text x="300.3" y="150.9">4</text>
<text x="323.1" y="152.1">2</text>
<text x="121.2" y="157.2">6</text>
<text x="121.2" y="159.8">7</text>
<text x="141.5" y="157.2">9</text>
<text x="141.5" y="159.8">8</text>
<text x="209.5" y="159.8">5</text>
<text x="231.1" y="159.8">7</text>
<text x="291.8" y="159.5" transform="rotate(-90 291.8 159.5)">3</text>
<text x="335" y="158.2" transform="rotate(-90 335 158.2)">3</text>
<text x="75.5" y="167.4">1</text>
<text x="95.2" y="167.4">14</text>
<text x="209.5" y="164.8">4</text>
<text x="231.1" y="164.8">6</text>
<text x="75.5" y="169.9">2</text>
<text x="75.5" y="172.5">3</text>
<text x="95.2" y="169.9">13</text>
<text x="95.2" y="172.5">12</text>
<text x="220.7" y="169.6" transform="rotate(-90 220.7 169.6)">1</text>
<text x="75.5" y="175">4</text>
<text x="75.5" y="177.5">5</text>
<text x="95.2" y="175">11</text>
<text x="95.2" y="177.5">10</text>
<text x="75.5" y="180.1">6</text>
<text x="75.5" y="182.6">7</text>
<text x="95.8" y="180.1">9</text>
<text x="95.8" y="182.6">8</text>
</g>
<g font-size="1.8" fill="#0f0f0f">
<text x="205.7" y="122.8">GATE 1</text>
<text x="208.3" y="144.4">GATED_VCC</text>
<text x="154.9" y="154.6">3Y_RESET</text>
<text x="237.5" y="154.6">OSC_GATE</text>
<text x="316.8" y="180.4">REPEATER_INT</text>
</g>
<g font-size="1.8" fill="#725600">
<text x="70.8" y="131.7">~{3}</text>
<text x="67.2" y="134.2">~{PLUS}</text>
<text x="69.4" y="136.8">~{UP}</text>
<text x="100.5" y="136.8">~{4}</text>
<text x="100.5" y="134.2">~{5}</text>
<text x="70.8" y="139.3">~{1}</text>
<text x="70.8" y="141.8">~{2}</text>
<text x="100.5" y="139.3">~{RIGHT}</text>
<text x="100.5" y="146.9">~{LEFT}</text>
<text x="352" y="150.7">REPEATER_INT</text>
<text x="70.8" y="173.6">~{6}</text>
<text x="70.8" y="168.5">~{7}</text>
<text x="70.8" y="171">~{8}</text>
<text x="66.1" y="176.1">~{MINUS}</text>
<text x="66.6" y="178.7">~{DOWN}</text>
<text x="100.5" y="176.1">~{0}</text>
<text x="100.5" y="183.7">~{9}</text>
</g>
<g font-size="1.8" fill="#ff0073">
<text x="99.1" y="141.5">A3Y</text>
<text x="70.1" y="144">A1Y</text>
<text x="99.1" y="144">A2Y</text>
<text x="115.8" y="150.4">A1Y</text>
<text x="115.8" y="155.5">A3Y</text>
<text x="115.8" y="152.9">A2Y</text>
<text x="144.8" y="152.9">C1Y</text>
<text x="115.6" y="158">C1Y</text>
</g>
<g font-size="1.8" fill="#006fff">
<text x="115.6" y="145.3">B1Y</text>
<text x="115.6" y="147.8">B2Y</text>
<text x="144.8" y="150.4">C2Y</text>
<text x="144.8" y="158">C2Y</text>
<text x="144.8" y="160.5">B3Y</text>
<text x="99.1" y="178.3">B3Y</text>
<text x="69.9" y="180.9">B1Y</text>
<text x="99.1" y="180.9">B2Y</text>
</g>
<g font-size="1.8" fill="#009600">
<text x="271.8" y="148.2">OSC_GATE</text>
<text x="210.8" y="177.5">THRESHOLD_~{TRIGGER}</text>
</g>
</svg>
